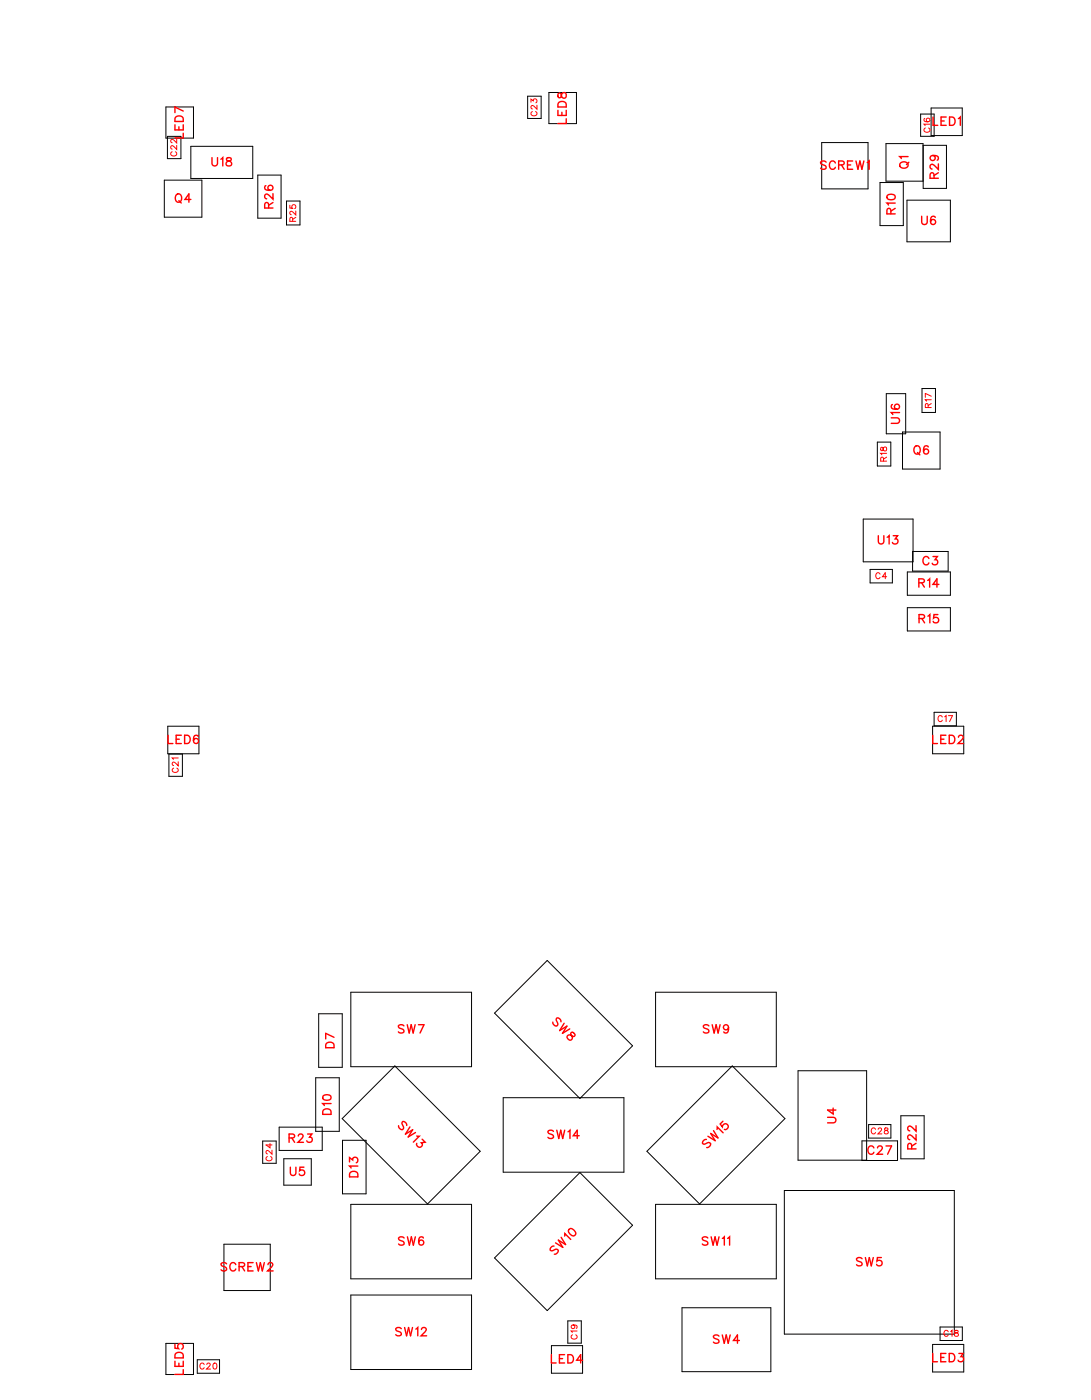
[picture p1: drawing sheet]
<svg xmlns="http://www.w3.org/2000/svg" width="93mm" height="119mm" viewBox="0 0 93 119" stroke-linecap="round" stroke-linejoin="round" font-family="sans-serif">
<g fill="none" stroke="#000" stroke-width=".09">
<path d="M14 15.4h3.2v3.1h-3.2zM14.2 9.1h2.3v2.7h-2.3zM14.3 11.6h1.1v1.9h-1.1zM16.3 12.5h5.3v2.7h-5.3zM22 14.9h2v3.7h-2zM24.4 17.2h1.2v2h-1.2zM45 8.2h1.2v1.9h-1.2zM46.8 7.9h2.4v2.6h-2.4zM70.1 12.2h4v3.9h-4zM75.1 15.6h2v3.7h-2zM77.4 17.1h3.7v3.5h-3.7zM78.5 9.7h1.2v1.9h-1.2z"/>
<path d="M78.8 12.4h1.9v3.7h-1.9l-.1-3.8h-3.1v3.2h3.1M79.4 9.2h2.7v2.4h-2.7zM74.9 37.7h1.1v2.1h-1.1zM75.6 33.6h1.7v3.4h-1.7zM77 36.9h3.2v3.1h-3.2zM78.7 33.2h1.1v2h-1.1zM73.6 44.3h4.3v3.6h-4.3zM74.2 48.6h1.9v1.1h-1.9zM77.4 48.8h3.7v2h-3.7zM77.4 51.9h3.7v1.9h-3.7zM77.9 47.1h3v1.6h-3zM14.3 62h2.7v2.3h-2.7z"/>
<path d="M14.4 64.3h1.2v1.9h-1.2zM79.6 62h2.6v2.3h-2.6zM79.7 60.8h1.9v1.1h-1.9zM22.4 97.4h1.2v1.9h-1.2zM23.8 96.2h3.7v2h-3.7zM24.2 98.9h2.4v2.2h-2.4zM26.9 92h2v4.5h-2zM27.2 86.5h2v4.6h-2zM29.2 97.3h2v4.6h-2zM29.9 84.7h10.3v6.3h-10.3zM33.7 91l7.3 7.2-4.5 4.5-7.3-7.3zM42.2 86.4l4.5-4.4 7.3 7.2-4.5 4.5z"/>
<path d="M42.9 93.7h10.3v6.3h-10.3zM55.9 84.7h10.3v6.3h-10.3zM62.5 91l4.5 4.4-7.3 7.3-4.5-4.5zM68.1 91.4h5.8v7.6h-5.8zM73.5 97.3h3.1v1.7h-3.1zM74.1 96h1.9v1.1h-1.9zM76.9 95.2h1.9v3.7h-1.9zM14.2 114.6h2.3v2.7h-2.3zM16.8 116h1.9v1.2h-1.9zM19.1 106.2h4v3.9h-4zM29.9 102.8h10.3v6.3h-10.3zM29.9 110.5h10.3v6.4h-10.3z"/>
<path d="M42.2 107.3l7.3-7.2 4.5 4.4-7.3 7.3zM47 114.8h2.7v2.4h-2.7zM48.4 112.7h1.2v1.9h-1.2zM55.9 102.8h10.3v6.3h-10.3zM58.2 111.6h7.6v5.4h-7.6zM66.9 101.6h14.5v12.2h-14.5zM79.6 114.7h2.6v2.4h-2.6zM80.2 113.2h1.9v1.2h-1.9z"/>
</g>
<g fill="none" stroke="#f00" stroke-width=".12">
<path d="M14.9 10.6v.5h.7v-.5M15 10a.39 .39 0 0 1 .6 .1v.3h-.7zM15 16.6h.1a.33 .33 0 0 1 .4 .3 .33 .33 0 0 1-.4 .3l-.1-.2zM15.3 17.1l.2 .2M15.3 10.8v.3M15.6 11.4v.4h-.7M15.6 9.5l-.7-.4v.5M16.3 17h-.5l.3-.5v.8M18.1 13.5v.5l.2 .2 .2-.1 .1-.6M18.8 13.6l.2-.1v.7M19.4 13.5v.2l.3 .1 .1 .1a.24 .24 0 0 1-.3 .3 .24 .24 0 0 1-.2-.3l.4-.3v-.1zM22.7 15.8l-.1 .1a.35 .35 0 0 0 .3 .4 .35 .35 0 0 0 .4-.3 .22 .22 0 0 0-.2-.2 .22 .22 0 0 0-.2 .2 .22 .22 0 0 0 .2 .2"/>
<path d="M22.9 17.8v-.5h-.2l-.1 .1v.4h.7M23.3 16.5v.5l-.3-.3-.3-.1-.1 .1v.1l.2 .2M23.3 17.3l-.4 .2M47.6 9.4v.5h.7v-.5M47.6 8.8a.39 .39 0 0 1 .7 .1v.2h-.7zM47.6 8v.3h.2l.3-.4a.24 .24 0 0 1 .2 .2 .24 .24 0 0 1-.2 .3l-.2-.1-.1-.3zM47.9 9.6v.3M48.3 10.1v.4h-.7M70.5 13.8l-.2-.1-.3 .1 .1 .2 .4 .2v.1l-.2 .1-.3-.1M71.3 13.9a.26 .26 0 0 0-.3-.2 .26 .26 0 0 0-.2 .3v.2a.26 .26 0 0 0 .2 .2 .26 .26 0 0 0 .3-.1M71.6 14.1l.4-.1v-.2l-.4-.1v.7M71.8 14.1l.2 .3"/>
<path d="M72.3 14.1h.3M72.7 13.7h-.4v.7h.4M73 13.7l.2 .7 .2-.7 .1 .7 .2-.7M74 13.9l.2-.2v.7M75.7 16.7l.3-.1a.3 .3 0 0 1 .4 .2 .38 .38 0 0 1-.4 .2 .38 .38 0 0 1-.3-.2zM76 18.3v-.5h-.2l-.1 .1v.4h.7M76.4 17.3h-.7l.1 .2M76.4 17.8l-.4 .2M76.9 13.9a.35 .35 0 0 1 .4-.1 .35 .35 0 0 1 .1 .4 .33 .33 0 0 1-.4 .1 .33 .33 0 0 1-.1-.4zM77.5 13.4h-.7l.1 .1M77.5 13.8l-.2 .2M78.6 18.5v.5l.2 .2 .3-.1v-.6"/>
<path d="M79.6 13.3a.22 .22 0 0 1 .2 .3 .22 .22 0 0 1-.4 .1 .22 .22 0 0 1 .1-.4h.1a.34 .34 0 0 1 .5 .2l-.1 .2M79.6 10v.7h.4M79.7 15.2v-.4l-.2-.1-.1 .2v.3h.7M79.8 18.6v-.1a.35 .35 0 0 0-.5 .2 .35 .35 0 0 0 .3 .5 .22 .22 0 0 0 .2-.2 .22 .22 0 0 0-.2-.3 .22 .22 0 0 0-.2 .2M80.1 14v.5l-.4-.4-.2-.1-.1 .2v.1l.1 .1M80.1 14.7l-.4 .3M80.3 10.3h.3M80.7 10h-.4v.7h.4M81 10h.2a.38 .38 0 0 1 .3 .3 .38 .38 0 0 1-.3 .4h-.2zM81.8 10.1l.1-.1v.7M76 35.7h.5l.2 .2-.1 .2h-.6M76.1 34.5a.35 .35 0 0 0 .2 .5 .35 .35 0 0 0 .4-.3 .22 .22 0 0 0-.2-.2 .22 .22 0 0 0-.2 .2 .22 .22 0 0 0 .2 .2"/>
<path d="M76.7 35.2h-.7l.2 .2M78 38.1h.1a.33 .33 0 0 1 .4 .3 .33 .33 0 0 1-.4 .3l-.1-.2zM78.3 38.6l.2 .2M79.2 38.1a.35 .35 0 0 0-.5 .2 .35 .35 0 0 0 .3 .4 .22 .22 0 0 0 .2-.2 .22 .22 0 0 0-.2-.2 .22 .22 0 0 0-.2 .2M74.9 45.7v.5l.2 .2 .3-.1v-.6M75.7 45.8l.2-.1v.7M76.2 45.7h.4l-.2 .3a.24 .24 0 0 1 .2 .4 .25 .25 0 0 1-.5-.1M78.4 49.7h.4l.1-.2-.2-.1h-.3v.7M78.4 52.8l.4-.1 .1-.1-.2-.2h-.3v.7M78.6 49.7l.3 .4M78.6 52.8l.3 .3M79.1 49.5l.2-.1v.7"/>
<path d="M79.2 52.6l.1-.2v.7M79.3 47.7a.26 .26 0 0 0-.3-.2 .26 .26 0 0 0-.3 .3v.1a.26 .26 0 0 0 .3 .3 .26 .26 0 0 0 .3-.2M79.6 47.5h.4l-.2 .3a.24 .24 0 0 1 .1 .3 .24 .24 0 0 1-.4 0M80 52.4h-.3l-.1 .3a.25 .25 0 0 1 .4 0 .25 .25 0 0 1 0 .4 .25 .25 0 0 1-.4-.1M80.1 49.9h-.5l.3-.5v.7M14.3 62.7v.7h.4M15 63.1h.3M15.5 62.7h-.5v.7h.5M15.8 62.7h.2a.38 .38 0 0 1 .2 .4 .38 .38 0 0 1-.2 .3h-.2zM16.9 62.8a.35 .35 0 0 0-.4 .2 .35 .35 0 0 0 .2 .4 .22 .22 0 0 0 .2-.2 .22 .22 0 0 0-.2-.2 .22 .22 0 0 0-.2 .2M79.6 62.7v.7h.4M80.3 63.1h.2"/>
<path d="M80.7 62.7h-.4v.7h.4M81 62.7h.2a.38 .38 0 0 1 .3 .4 .38 .38 0 0 1-.3 .3h-.2zM81.8 62.9l.1-.2h.1l.2 .2-.1 .2-.4 .3h.5M24.7 97.1h.4v-.2l-.1-.1h-.3v.7M24.8 99.6v.5l.2 .2 .2-.1v-.6M24.9 97.1l.2 .4M25.5 96.9l.1-.1h.1l.2 .1-.1 .2-.4 .4h.5M25.9 99.6h-.3v.3a.25 .25 0 0 1 .3 0 .25 .25 0 0 1 0 .4 .25 .25 0 0 1-.4-.1M26.2 96.8h.4l-.2 .2a.24 .24 0 0 1 .2 .4 .24 .24 0 0 1-.4-.1M27.6 93.5l.2-.1a.3 .3 0 0 1 .4 .3 .38 .38 0 0 1-.3 .2 .38 .38 0 0 1-.4-.3zM27.6 94.7l.2-.1 .3 .1 .1 .4h-.7zM27.9 89l.2-.1 .3 .1 .1 .4h-.7z"/>
<path d="M28.2 94.2h-.7l.2 .1M28.5 88.5l-.7-.3v.4M29.8 99.1v-.3l.3 .2a.24 .24 0 0 1 .4-.2 .24 .24 0 0 1-.1 .4M30.5 99.5h-.7l.2 .2M34.5 87.5l-.2-.1-.3 .1 .1 .2 .4 .2v.1l-.2 .1-.3-.1M34.7 96l-.1-.3h-.3l.1 .5-.1 .2-.2-.1-.1-.2M34.7 87.4l.2 .7 .2-.7 .1 .7 .2-.7M35 96.2l-.4 .6 .6-.4-.4 .6 .6-.4M35.6 96.9l.2 .1-.5 .5M35.7 87.4h.5l-.4 .7M36 97.2l.3 .3h-.4a.24 .24 0 0 1-.1 .4 .24 .24 0 0 1-.2-.3M47.2 96.5l-.1-.1-.4 .1 .1 .2 .4 .2v.1l-.1 .1-.4-.1"/>
<path d="M47.5 96.4l.2 .7 .1-.7 .2 .7 .2-.7M47.9 87.2l-.2-.3h-.2l.1 .5-.1 .1-.3-.1v-.2M48.1 87.3l-.4 .6 .7-.3-.4 .6 .6-.4M48.5 96.6l.1-.2v.7M48.5 88.3h.1l.3 .1h.1v-.2l-.2-.1h-.1l.1 .6a.24 .24 0 0 1-.3 0 .24 .24 0 0 1 0-.4zM49.4 96.9h-.5l.3-.5v.7M60.3 97.2l-.3 .2-.1 .2h.2l.5-.1v.1v.2l-.3 .1M60.5 87.5l-.2-.1-.3 .1 .1 .2 .4 .2v.1l-.2 .1-.3-.1M60.8 87.4l.1 .7 .2-.7 .2 .7 .1-.7M60.9 96.5l.4 .6-.7-.4 .4 .6-.6-.3M61.2 96.4v-.2l.5 .5M61.7 95.7l-.3 .2 .2 .2a.25 .25 0 0 1 .3-.2 .25 .25 0 0 1 .2 .3 .25 .25 0 0 1-.3 .2"/>
<path d="M62.2 87.7a.22 .22 0 0 1-.3 .2 .22 .22 0 0 1-.1-.4 .22 .22 0 0 1 .3 0l.1 .2a.34 .34 0 0 1-.3 .4l-.1-.1M70.6 95.3h.5l.2 .2-.1 .3h-.6M71.1 94.5v.6l-.5-.4h.7M74.6 97.9a.26 .26 0 0 0-.3-.1 .26 .26 0 0 0-.2 .3v.1a.26 .26 0 0 0 .2 .3 .26 .26 0 0 0 .3-.2M74.9 97.9l.1-.1h.1l.2 .1-.1 .2-.4 .4h.5M75.6 97.8h.5l-.4 .7M77.8 98v-.4h-.2l-.2 .1v.3h.8M78.2 96.8v.5l-.4-.4-.2-.1-.2 .2v.1l.2 .1M78.2 96.1v.4l-.4-.3-.2-.1-.2 .1v.2l.2 .1M78.2 97.6l-.4 .2M14.9 114.7v.3l.3 .1a.25 .25 0 0 1 0-.4 .25 .25 0 0 1 .4 0 .25 .25 0 0 1-.1 .4M14.9 116.1v.5h.7v-.5"/>
<path d="M15 115.5l.2-.1 .3 .1 .1 .4h-.7zM15.3 116.3v.3M15.6 116.9v.4h-.7M19.3 107.8l-.1-.1-.3 .1v.2l.4 .2v.1l-.1 .1-.3-.1M20.1 107.9a.26 .26 0 0 0-.3-.2 .26 .26 0 0 0-.2 .3v.2a.26 .26 0 0 0 .2 .2 .26 .26 0 0 0 .3-.1M20.4 108.1l.4-.1v-.2l-.4-.1v.7M20.6 108.1l.3 .3M21.2 108.1h.2M21.6 107.7h-.4v.7h.4M21.9 107.7l.1 .7 .2-.7 .2 .7 .2-.7M22.9 107.9l.1-.2h.1l.2 .2-.1 .2-.4 .3h.5M29.9 100l.2-.1 .3 .1 .1 .4h-.7z"/>
<path d="M34.2 113.4l-.1-.1-.3 .1v.1l.4 .2v.2l-.1 .1-.3-.1M34.5 105.6l-.2-.1-.3 .1 .1 .2 .4 .2v.1l-.2 .1-.3-.1M34.5 113.3l.2 .7 .2-.7 .1 .7 .2-.7M34.8 105.5l.1 .7 .2-.7 .2 .7 .1-.7M35.5 113.4l.1-.1v.7M36 113.4l.1-.1h.1l.2 .1-.1 .2-.4 .4h.5M36.1 105.6a.35 .35 0 0 0-.4 .2 .35 .35 0 0 0 .2 .4 .22 .22 0 0 0 .3-.2 .22 .22 0 0 0-.2-.2 .22 .22 0 0 0-.3 .2M47 115.6v.7h.4M47.3 106.3l-.3 .2v.2l.4-.1 .2 .1v.2l-.3 .1M47.7 115.9h.3M47.9 105.6l.4 .6-.7-.4 .4 .6-.6-.3M48.2 115.6h-.5v.7h.5"/>
<path d="M48.2 105.5v-.2l.5 .5M48.4 115.6h.3a.38 .38 0 0 1 .2 .3 .38 .38 0 0 1-.2 .4h-.3zM48.5 104.9a.37 .37 0 0 1 .5 .1 .37 .37 0 0 1 0 .4 .41 .41 0 0 1-.5-.5zM49.7 116.1h-.5l.3-.5v.7M60.4 105.6l-.2-.1-.3 .1 .1 .2 .4 .2v.1l-.2 .1-.3-.1M60.7 105.5l.1 .7 .2-.7 .2 .7 .1-.7M61.3 114l-.1-.1-.3 .1v.2l.4 .2v.1l-.1 .1-.3-.1M61.6 113.9l.2 .7 .2-.7 .1 .7 .2-.7M61.6 105.7l.2-.2v.7M62.1 105.7l.1-.2v.7M63.1 114.4h-.5l.3-.5v.7M73.5 107.4l-.1-.1-.3 .1v.2l.4 .2v.1l-.1 .1-.3-.1"/>
<path d="M73.8 107.3l.2 .7 .2-.7 .1 .7 .2-.7M75.2 107.3h-.3l-.1 .3a.25 .25 0 0 1 .4 0 .25 .25 0 0 1 0 .4 .25 .25 0 0 1-.4-.1M79.6 115.5v.7h.4M80.3 115.8h.2M80.7 115.5h-.4v.7h.4M81 115.5h.2a.38 .38 0 0 1 .3 .3 .38 .38 0 0 1-.3 .4h-.2zM81.8 115.5h.4l-.2 .3a.24 .24 0 0 1 .2 .3 .25 .25 0 0 1-.5 0"/>
</g>
<g fill="none" stroke="#f00" stroke-width=".09">
<path d="M14.7 12.9a.19 .19 0 0 0-.1 .3 .19 .19 0 0 0 .2 .1h.1a.19 .19 0 0 0 .2-.1 .19 .19 0 0 0-.1-.3M15.1 12.4v.3l-.4-.3-.1 .2 .1 .1M15.1 11.9v.3l-.4-.3-.1 .2 .1 .1M24.7 17.5v.3h.2a.18 .18 0 0 1 0-.3 .18 .18 0 0 1 .3 0 .18 .18 0 0 1-.1 .3M25 18.9l-.1-.3-.1-.1-.1 .4h.5M25.2 18v.3l-.3-.3-.2 .1 .1 .2M25.2 18.5l-.2 .2M45.3 8.7v-.2l.2 .1a.17 .17 0 0 1 .3-.1 .17 .17 0 0 1-.1 .3M45.4 9.5a.19 .19 0 0 0-.1 .2 .19 .19 0 0 0 .2 .2h.1a.19 .19 0 0 0 .2-.2 .19 .19 0 0 0-.1-.2M45.8 9v.3l-.4-.3-.1 .2 .1 .1M78.9 10.1a.22 .22 0 0 0 .2 .3 .22 .22 0 0 0 .2-.3 .16 .16 0 0 0-.3 .1 .16 .16 0 0 0 .2 .2M79 10.9a.19 .19 0 0 0-.2 .2 .19 .19 0 0 0 .2 .2h.1a.19 .19 0 0 0 .2-.2 .19 .19 0 0 0-.1-.2"/>
<path d="M79.3 10.6h-.5l.1 .1M75.2 38.2v.2l.1 .1 .2-.4a.17 .17 0 0 1 .2 .2 .17 .17 0 0 1-.2 .2l-.2-.3zM75.4 39.3v-.2l-.2-.1-.1 .3h.5M75.6 38.7h-.5l.1 .1M75.6 39l-.2 .2M79.2 34.8v-.3l-.2-.1-.1 .4h.6M79.5 34.1h-.6l.1 .1M79.5 34.4l-.3 .2M79.5 33.8l-.6-.2v.3M75.1 49a.19 .19 0 0 0-.2-.1 .19 .19 0 0 0-.2 .2v.1a.19 .19 0 0 0 .2 .2 .19 .19 0 0 0 .2-.1M75.6 49.2h-.3l.2-.3v.5M14.8 65.5a.19 .19 0 0 0-.1 .3 .19 .19 0 0 0 .2 .1h.1a.19 .19 0 0 0 .2-.1 .19 .19 0 0 0-.1-.3"/>
<path d="M15.2 65v.3l-.4-.3-.1 .2 .1 .1M15.2 64.7h-.5l.1 .1M80.4 61.2a.19 .19 0 0 0-.2-.1 .19 .19 0 0 0-.2 .2v.1a.19 .19 0 0 0 .2 .2 .19 .19 0 0 0 .2-.1M80.6 61.2l.1-.1v.5M80.9 61.1h.4l-.3 .5M22.8 98.7a.19 .19 0 0 0-.1 .2 .19 .19 0 0 0 .2 .1h.1a.19 .19 0 0 0 .2-.1 .19 .19 0 0 0-.1-.2M23 97.6v.3l-.3-.2h.5M23.2 98.1v.4l-.4-.3-.1 .2 .1 .1M74.7 96.4a.19 .19 0 0 0-.2-.2 .19 .19 0 0 0-.2 .2v.2a.19 .19 0 0 0 .2 .2 .19 .19 0 0 0 .2-.2M74.9 96.4l.1-.2 .2 .1-.3 .5h.3M75.5 96.3v.1a.21 .21 0 0 1 .2 .1 .21 .21 0 0 1 0 .2h-.2v-.2l.3-.1-.1-.1zM17.4 116.4a.19 .19 0 0 0-.2-.1 .19 .19 0 0 0-.1 .2v.1a.19 .19 0 0 0 .1 .2 .19 .19 0 0 0 .2-.1"/>
<path d="M17.6 116.4l.1-.1 .2 .1-.3 .4h.4M18.2 116.3a.23 .23 0 0 1 .3 .3 .23 .23 0 0 1-.3 .2v-.2zM48.8 113.9a.19 .19 0 0 0-.1 .2 .19 .19 0 0 0 .2 .2h.1a.19 .19 0 0 0 .2-.2 .19 .19 0 0 0-.1-.2M48.9 113.1a.16 .16 0 0 1 .1 .2 .16 .16 0 0 1-.2 0 .16 .16 0 0 1 0-.2h.4v.2M49.2 113.6h-.5l.1 .1M80.9 113.6a.19 .19 0 0 0-.2-.1 .19 .19 0 0 0-.2 .2v.1a.19 .19 0 0 0 .2 .2 .19 .19 0 0 0 .2-.1M81.1 113.6l.1-.1v.5M81.5 113.5v.2a.21 .21 0 0 1 .2 .1 .21 .21 0 0 1 0 .2h-.2v-.2l.2-.2v-.1z"/>
</g>
<g font-size="1.2" fill="#fff">
<text x="15.9" y="11.8" transform="rotate(-90 15.9 11.8)">LED7</text>
<text x="48.6" y="10.6" transform="rotate(-90 48.6 10.6)">LED8</text>
<text x="79.5" y="11">LED1</text>
<text x="14.9" y="17.6">Q4</text>
<text x="18" y="14.5">U18</text>
<text x="23.6" y="17.8" transform="rotate(-90 23.6 17.8)">R26</text>
<text x="69.9" y="14.7">SCREW1</text>
<text x="77.8" y="14.4" transform="rotate(-90 77.8 14.4)">Q1</text>
<text x="80.4" y="15.3" transform="rotate(-90 80.4 15.3)">R29</text>
<text x="76.7" y="18.3" transform="rotate(-90 76.7 18.3)">R10</text>
<text x="78.6" y="19.5">U6</text>
<text x="77" y="36.2" transform="rotate(-90 77 36.2)">U16</text>
<text x="77.9" y="39">Q6</text>
<text x="74.9" y="46.7">U13</text>
<text x="78.3" y="50.4">R14</text>
<text x="78.3" y="53.4">R15</text>
<text x="78.7" y="48.5">C3</text>
<text x="14.3" y="63.7">LED6</text>
<text x="79.5" y="63.7">LED2</text>
<text x="28.8" y="89.5" transform="rotate(-90 28.8 89.5)">D7</text>
<text x="33.9" y="88.4">SW7</text>
<text x="46.8" y="87.5" transform="rotate(45 46.8 87.5)">SW8</text>
<text x="59.9" y="88.4">SW9</text>
<text x="28.5" y="95.1" transform="rotate(-90 28.5 95.1)">D10</text>
<text x="71.6" y="95.9" transform="rotate(-90 71.6 95.9)">U4</text>
<text x="24.6" y="97.8">R23</text>
<text x="24.7" y="100.6">U5</text>
<text x="30.8" y="100.5" transform="rotate(-90 30.8 100.5)">D13</text>
<text x="33.7" y="96.3" transform="rotate(45 33.7 96.3)">SW13</text>
<text x="46.7" y="97.4">SW14</text>
<text x="60.5" y="98.2" transform="rotate(-45 60.5 98.2)">SW15</text>
<text x="74" y="98.8">C27</text>
<text x="78.5" y="98.1" transform="rotate(-90 78.5 98.1)">R22</text>
<text x="33.9" y="106.5">SW6</text>
<text x="47.5" y="107.3" transform="rotate(-45 47.5 107.3)">SW10</text>
<text x="59.9" y="106.5">SW11</text>
<text x="18.8" y="108.7">SCREW2</text>
<text x="73" y="108.3">SW5</text>
<text x="15.9" y="117.3" transform="rotate(-90 15.9 117.3)">LED5</text>
<text x="33.7" y="114.3">SW12</text>
<text x="47" y="116.6">LED4</text>
<text x="60.8" y="114.9">SW4</text>
<text x="79.5" y="116.5">LED3</text>
</g>
<g font-size=".9" fill="#fff">
<text x="46" y="9.9" transform="rotate(-90 46 9.9)">C23</text>
<text x="79.6" y="11.3" transform="rotate(-90 79.6 11.3)">C16</text>
<text x="15.3" y="13.4" transform="rotate(-90 15.3 13.4)">C22</text>
<text x="25.4" y="18.9" transform="rotate(-90 25.4 18.9)">R25</text>
<text x="79.7" y="34.8" transform="rotate(-90 79.7 34.8)">R17</text>
<text x="75.9" y="39.4" transform="rotate(-90 75.9 39.4)">R18</text>
<text x="74.7" y="49.6">C4</text>
<text x="15.4" y="66" transform="rotate(-90 15.4 66)">C21</text>
<text x="80" y="61.8">C17</text>
<text x="23.4" y="99.1" transform="rotate(-90 23.4 99.1)">C24</text>
<text x="74.3" y="97">C28</text>
<text x="17" y="117">C20</text>
<text x="49.5" y="114.3" transform="rotate(-90 49.5 114.3)">C19</text>
<text x="80.5" y="114.2">C18</text>
</g>
</svg>
